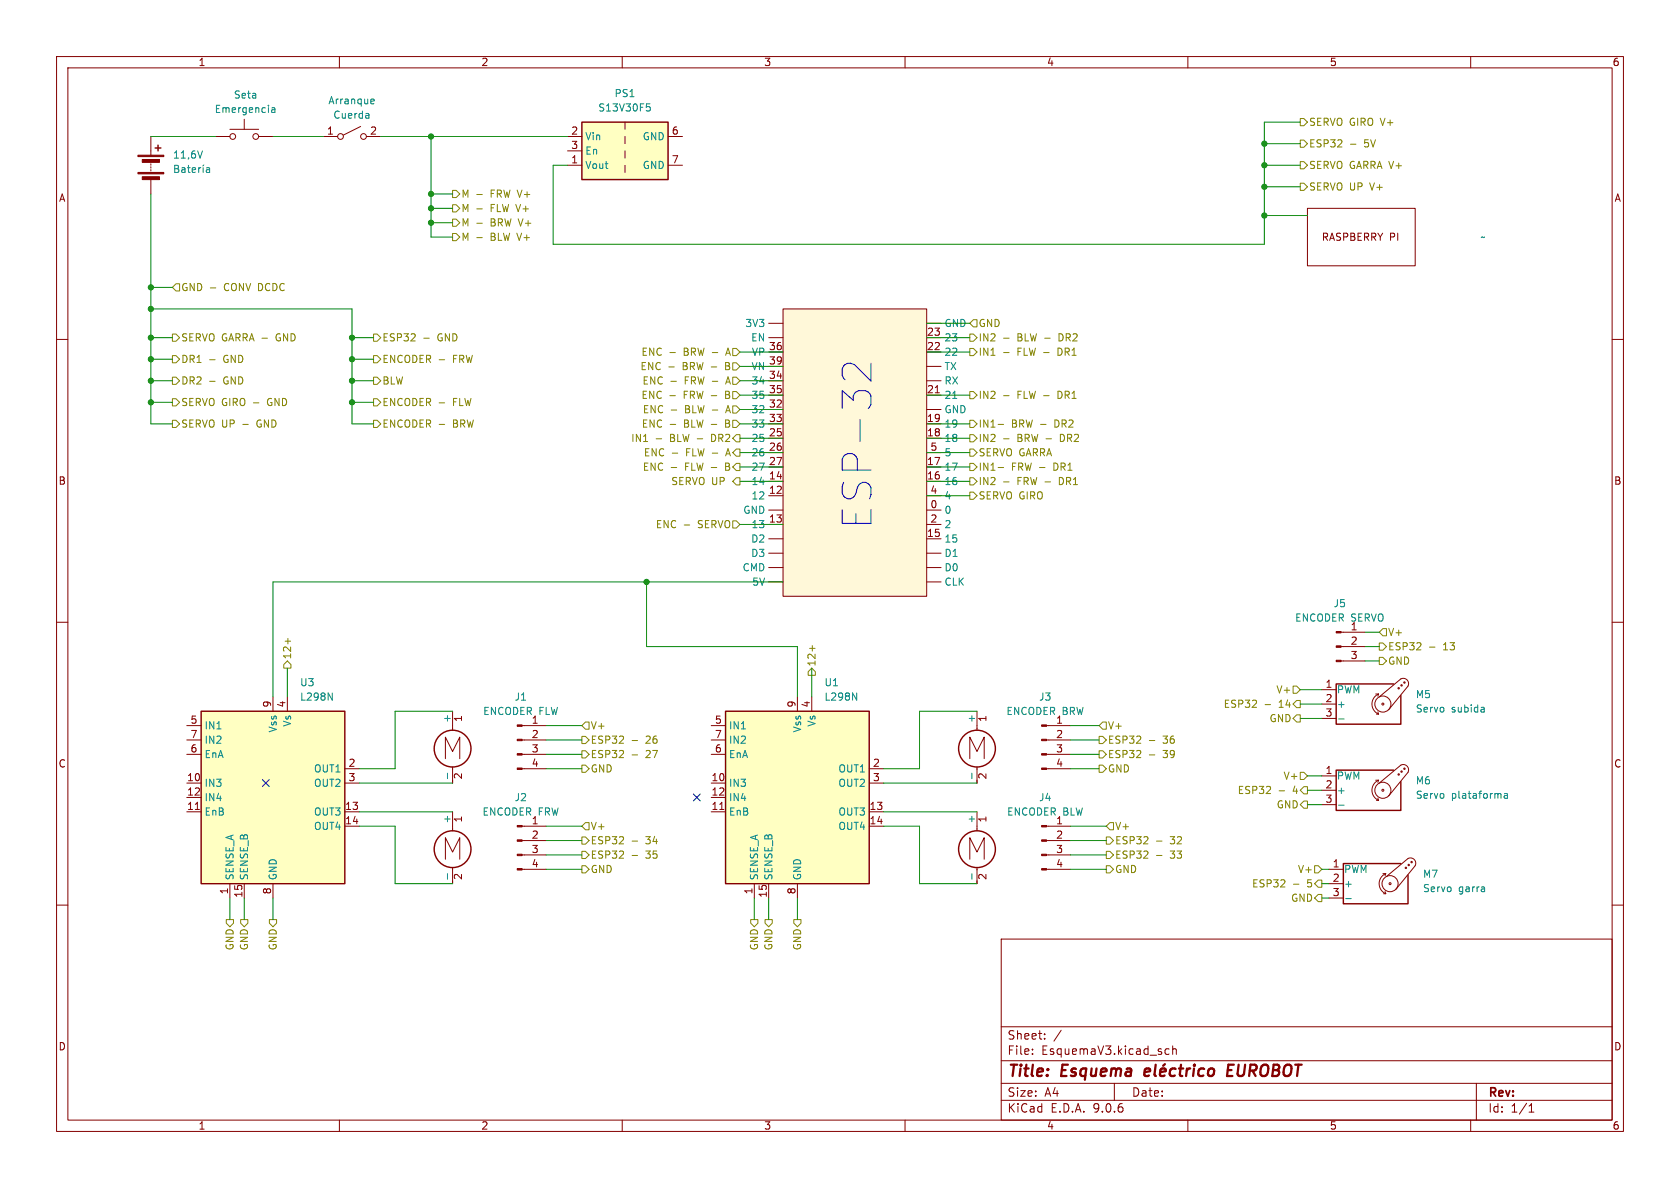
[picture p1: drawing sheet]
<svg xmlns="http://www.w3.org/2000/svg" width="297mm" height="210mm" viewBox="0 0 297 210" stroke-linecap="round" stroke-linejoin="round" font-family="sans-serif">
<g fill="none" stroke="#840000" stroke-width=".18">
<path d="M10 10h277v190h-277zM12 12h273v186h-273zM60 10v2M110 10v2M160 10v2M210 10v2M260 10v2M10 60h2M285 60h2M10 110h2M285 110h2M10 160h2"/>
<path d="M177 166h108v32h-108zM285 160h2M60 198v2M110 198v2M160 198v2M177 194.5h108M177 191.5h108M177 187.5h108M177 181.5h108M182.5 186.3v.1M182.5 185.5v.1M184.7 183.6v.1"/>
<path d="M184.7 182.8v.1M187.6 182.1l-1.3 2M197 191.5v3M206.7 185.5l-.5-.1-.2 .3v.4l.1 .2h.6M207.3 185.5l.2-.1 .4 .1 .1 .9M207.3 184.9v1.5M210 198v2M260 198v2M261 191.5v6.5M270.3 196.6h.9M270.3 195.5l.4-.4v1.5"/>
</g>
<g fill="none" stroke="#840000" stroke-width=".4">
<path d="M202.3 189.5l1-.1v-.4l-.2-.1-.6 .1-.2 .9 .2 .3 .6-.1M204.3 188.2l-.2 1.7 .2 .3M205.1 189.5l1-.1-.1-.4-.2-.1-.5 .1-.2 .9 .2 .3 .6-.1M205.9 188.1l-.3 .3M207.8 189a.66 .66 0 0 0-1 .3v.5l.1 .3 .2 .1 .6-.1M208.4 188.9h.8M208.8 188.2l-.2 1.7v.2l.4 .1M209.8 188.9l-.1 1.3M210.4 188.9l-.4 .1-.2 .3M211.1 188.9l-.2 1.3M211.2 188.2l-.1 .2M211.2 188.2l-.1 .1v.1"/>
<path d="M211.2 188.2l.1 .1-.2 .1M212.9 189a.66 .66 0 0 0-1 .3l-.1 .5 .2 .3 .2 .1 .5-.1M213.7 189.1a.52 .52 0 0 1 .6-.2 .52 .52 0 0 1 .4 .4l-.1 .5a.55 .55 0 0 1-.5 .4 .55 .55 0 0 1-.6-.4zM217.1 189.2h.6M218.1 188.2h-.9l-.3 2h1"/>
</g>
<path d="M128.3 125.7h25.4v30.5h-25.4z" fill="#ffffc2"/>
<path d="M128.3 125.7h25.4v30.5h-25.4z" fill="none" stroke="#840000" stroke-width=".25"/>
<g fill="none" stroke="#840000" stroke-width=".18">
<path d="M125.7 128.3h2.6M125.7 130.8h2.6M125.7 133.4h2.6M125.7 138.4h2.6M141 123.2v2.5M143.5 123.2v2.5M153.7 138.4h2.5M153.7 135.9h2.5M125.7 141h2.6M125.7 143.5h2.6M127.2 143.1h.8M133.3 156.2v2.6"/>
<path d="M135.9 156.2v2.6M141 156.2v2.6M153.7 143.5h2.5M153.7 146.1h2.5"/>
</g>
<path d="M150.7 122.5l.7 1.3v-1.3" fill="none" stroke="#008484" stroke-width=".18"/>
<path d="M138.4 54.6h25.4v50.8h-25.4z" fill="#fff8d9"/>
<g fill="none" stroke="#840000" stroke-width=".18">
<path d="M135.9 57.2h2.5M135.9 59.7h2.5M138.4 54.6h25.4v50.8h-25.4zM163.8 57.2h2.6M163.8 59.7h2.6M135.9 62.2h2.5M135.9 64.8h2.5M135.9 67.3h2.5M135.9 69.9h2.5M135.9 72.4h2.5M135.9 74.9h2.5M135.9 77.5h2.5"/>
<path d="M163.8 62.2h2.6M163.8 64.8h2.6M163.8 67.3h2.6M163.8 69.9h2.6M163.8 72.4h2.6M163.8 74.9h2.6M163.8 77.5h2.6M165.3 69.4h.8M135.9 80h2.5M135.9 82.6h2.5M135.9 85.1h2.5M135.9 87.6h2.5"/>
<path d="M135.9 90.2h2.5M135.9 92.7h2.5M135.9 95.3h2.5M135.9 97.8h2.5M163.8 80h2.6M163.8 82.6h2.6M163.8 85.1h2.6M163.8 87.6h2.6M163.8 90.2h2.6M163.8 92.7h2.6M163.8 95.3h2.6M163.8 97.8h2.6"/>
<path d="M135.9 100.3h2.5M135.9 102.9h2.5M163.8 100.3h2.6M163.8 102.9h2.6M78.7 134.1v-3.8l1.3 2.5 1.3-2.5v3.8M80 125.7v3.4M80 135.6v2.8M92.3 128.3h4.2M92.3 130.8h4.2M92.3 133.4h4.2M92.3 135.9h4.2"/>
</g>
<path d="M168.4 70.4h.8M79.1 136.7v.9" fill="none" stroke="#008484" stroke-width=".18"/>
<g fill="#840000" stroke="#840000" stroke-width=".18">
<path d="M91.4 128.1h.9v.3h-.9z"/>
<path d="M91.4 130.7h.9v.2h-.9z"/>
<path d="M91.4 133.2h.9v.3h-.9z"/>
<path d="M91.4 135.8h.9v.2h-.9z"/>
</g>
<circle cx="80" cy="132.3" r="3.3" fill="none" stroke="#840000" stroke-width=".25"/>
<path d="M35.6 125.7h25.4v30.5h-25.4z" fill="#ffffc2"/>
<g fill="none" stroke="#840000" stroke-width=".25">
<path d="M27.4 26.2h1M27.9 25.7v1M35.6 125.7h25.4v30.5h-25.4z"/>
<circle cx="172.7" cy="132.3" r="3.3"/>
<circle cx="80" cy="150.1" r="3.3"/>
<circle cx="172.7" cy="150.1" r="3.3"/>
</g>
<g fill="none" stroke="#840000" stroke-width=".18">
<path d="M26.7 24.1v3.3M26.7 29v.2M26.7 29.5v.2M26.7 30v.2M26.7 31.8v2.5M38.1 24.1h2.5M40.6 22.9h5.1M43.2 21.1v1.8M45.7 24.1h2.6M57.1 24.1h2.6M63.8 22.4l-3.1 1.5M64.8 24.1h2.5"/>
<path d="M231.1 36.8h19.1v10.2h-19.1zM33 128.3h2.6M33 130.8h2.6M33 133.4h2.6M33 138.4h2.6M48.3 123.2v2.5M50.8 123.2v2.5M61 138.4h2.5M61 135.9h2.5M171.4 134.1v-3.8l1.3 2.5 1.3-2.5v3.8M172.7 125.7v3.4M172.7 135.6v2.8"/>
<path d="M185 128.3h4.2M185 130.8h4.2M185 133.4h4.2M185 135.9h4.2M33 141h2.6M33 143.5h2.6M34.5 143.1h.8M40.6 156.2v2.6M43.2 156.2v2.6M48.3 156.2v2.6M61 143.5h2.5M61 146.1h2.5"/>
<path d="M78.7 151.9v-3.8l1.3 2.5 1.3-2.5v3.8M80 143.5v3.4M80 153.4v2.8M92.3 146.1h4.2M92.3 148.6h4.2M92.3 151.1h4.2M92.3 153.7h4.2M171.4 151.9v-3.8l1.3 2.5 1.3-2.5v3.8M172.7 143.5v3.4M172.7 153.4v2.8M185 146.1h4.2M185 148.6h4.2"/>
<path d="M185 151.1h4.2M185 153.7h4.2"/>
<circle cx="41.1" cy="24.1" r=".51"/>
<circle cx="45.2" cy="24.1" r=".51"/>
<circle cx="60.2" cy="24.1" r=".51"/>
<circle cx="64.3" cy="24.1" r=".51"/>
</g>
<g fill="none" stroke="#008484" stroke-width=".18">
<path d="M48.1 19.1h.4l.1 .8M48.6 19.3l-.4 .1-.2 .2 .2 .3 .4-.1M65.7 17.5l.4 .1 .1 .2-.6 .1M66.1 18.3l-.4 .1M30.9 29.2h.4l.3 .3-.3 .3 .3 .1v.3l-.2 .3h-.5zM30.9 29.8h.4M32.2 29.7h.4l.1 .8M32.7 29.9l-.4 .1-.2 .2 .2 .3 .4-.1M33.1 29.6h.5M33.3 29.2v1.1l.3 .2M34 30.1l.6-.2-.1-.2-.3-.1-.2 .2v.6h.5M35.1 29.6v.9"/>
<path d="M35.5 29.6l-.4 .3M35.8 26.7l-.4 1.2M35.9 29.6v.9M36 29.2l-.1 .1M36.5 29.7h.5l.1 .8M37.1 29.9l-.5 .1-.1 .2 .1 .3 .5-.1M65.2 20.1v.8M65.2 20.8l-.1 .1M65.2 20.4h-.1M58 122.5l.7 1.3v-1.3M171.8 136.7v.9M79.1 154.5v.9"/>
<path d="M171.8 154.5v.9"/>
</g>
<g fill="#840000" stroke="#840000" stroke-width=".18">
<path d="M184.1 145.9h.9v.3h-.9z"/>
<path d="M184.1 148.5h.9v.2h-.9z"/>
<path d="M184.1 151h.9v.3h-.9z"/>
<path d="M184.1 153.5h.9v.3h-.9z"/>
<path d="M24.4 27.4h4.6v.3h-4.6z"/>
<path d="M24.4 30.5h4.6v.2h-4.6z"/>
<path d="M25.1 28.2h3.1v.5h-3.1z"/>
<path d="M25.1 31.2h3.1v.6h-3.1z"/>
<path d="M91.4 145.9h.9v.3h-.9z"/>
<path d="M91.4 148.5h.9v.2h-.9z"/>
<path d="M91.4 151h.9v.3h-.9z"/>
<path d="M91.4 153.5h.9v.3h-.9z"/>
<path d="M184.1 128.1h.9v.3h-.9z"/>
<path d="M184.1 130.7h.9v.2h-.9z"/>
<path d="M184.1 133.2h.9v.3h-.9z"/>
<path d="M184.1 135.8h.9v.2h-.9z"/>
</g>
<path d="M102.9 21.6h15.2v10.2h-15.2z" fill="#ffffc2"/>
<path d="M102.9 21.6h15.2v10.2h-15.2zM246.4 120.9h-10.2v7.1h11.4v-5.1M246.4 136.1h-10.2v7.2h11.4v-5.1M247.6 152.7h-10.1v7.1h11.4v-5.1" fill="none" stroke="#840000" stroke-width=".25"/>
<g fill="none" stroke="#840000" stroke-width=".18">
<path d="M100.3 24.1h2.6M100.3 26.7h2.6M100.3 29.2h2.6M110.5 21.6v1.3M110.5 24.1v1.3M110.5 26.7v1.2M110.5 29.2v1.3M118.1 24.1h2.5M118.1 29.2h2.5M237.1 111.8h4.2M237.1 114.3h4.2M237.1 116.8h4.2"/>
<path d="M233.7 121.9h2.5M233.7 124.5h2.5M233.7 127h2.5M233.7 137.2h2.5M233.7 139.7h2.5M243.2 122.7h.5M243.2 137.9h.5M243.3 126.2h.4M243.6 125.9l.1 .3M243.7 122.7a1.94 1.94 0 0 0-1.2 1.8 1.94 1.94 0 0 0 1.2 1.7M243.7 137.9a1.94 1.94 0 0 0-1.2 1.8 1.94 1.94 0 0 0 1.2 1.8M243.7 122.7l-.1 .4"/>
<path d="M243.7 137.9l-.1 .4M243.8 123.2l3.8-3.2a.94 .94 0 0 1 1.1 .2 .94 .94 0 0 1 .2 1.1l-3.4 4.2M243.8 138.4l3.8-3.1a.94 .94 0 0 1 1.1 .1 .94 .94 0 0 1 .2 1.1l-3.4 4.2M233.7 142.2h2.5M234.9 153.7h2.6M234.9 156.2h2.6M234.9 158.8h2.6M243.3 141.5h.4M243.6 141.1l.1 .4M244.5 154.4h.5M244.6 158h.4M244.9 157.6l.1 .4"/>
<path d="M245 154.4a1.94 1.94 0 0 0-1.2 1.8 1.94 1.94 0 0 0 1.2 1.8M245 154.4l-.1 .4M245.1 154.9l3.8-3.1a.94 .94 0 0 1 1.1 .1 .94 .94 0 0 1 .2 1.1l-3.4 4.2"/>
<circle cx="244.5" cy="139.7" r=".18"/>
<circle cx="244.5" cy="124.5" r=".18"/>
<circle cx="244.5" cy="139.7" r="1.42"/>
<circle cx="244.5" cy="124.5" r="1.42"/>
<circle cx="247.3" cy="136.9" r=".13"/>
<circle cx="247.3" cy="121.7" r=".13"/>
<circle cx="247.8" cy="136.4" r=".13"/>
<circle cx="247.8" cy="121.2" r=".13"/>
<circle cx="248.3" cy="135.9" r=".13"/>
<circle cx="248.3" cy="120.7" r=".13"/>
<circle cx="245.7" cy="156.2" r=".18"/>
<circle cx="245.7" cy="156.2" r="1.42"/>
<circle cx="248.5" cy="153.4" r=".13"/>
<circle cx="249" cy="152.9" r=".13"/>
<circle cx="249.6" cy="152.4" r=".13"/>
</g>
<path d="M114.3 18.4h.6M114.4 18.8h.3l.3 .3-.1 .4-.5 .1M236.6 127.1h1M262.3 125.1l.1 .8M262.4 125.8l-.1 .1M262.4 125.3l-.1 .1M236.6 142.3h1M237.9 158.8h1M266 140.3h.4l.1 .8M266.5 140.6h-.4l-.2 .2 .2 .3h.4" fill="none" stroke="#008484" stroke-width=".18"/>
<g fill="#840000" stroke="#840000" stroke-width=".18">
<path d="M236.2 111.6h.9v.3h-.9z"/>
<path d="M236.2 114.2h.9v.2h-.9z"/>
<path d="M236.2 116.7h.9v.3h-.9z"/>
</g>
<g fill="none" stroke="#848400" stroke-width=".18">
<path d="M80 38.7h.6l.7 .7-.7 .6h-.6zM80 36.2h.6l.7 .6-.7 .7h-.6zM80 33.7h.6l.7 .6-.7 .6h-.6zM84.3 39.5h1M84.3 36.9h1M84.3 34.4h1M229.9 24.8h.6l.6 .6-.6 .6h-.6zM229.9 32.4h.6l.6 .6-.6 .7h-.6zM229.9 28.6h.6l.6 .6-.6 .6h-.6zM229.9 21h.6l.6 .6-.6 .6h-.6zM238.7 25.5h1M30.5 50.8l.6-.6h.6v1.2h-.6z"/>
<path d="M30.5 59.1h.6l.6 .6-.6 .6h-.6zM37.2 50.9h.9M66 59.1h.7l.6 .6-.6 .6h-.7zM74.9 59.8h1M80 41.3h.6l.7 .6-.7 .6h-.6zM84.3 42h1M171.4 59.1h.7l.6 .6-.6 .6h-.7zM172.1 56.5h.6v1.3h-.6l-.7-.6zM177.4 59.8h1M30.5 62.9h.6l.6 .6-.6 .6h-.6zM30.5 70.5h.6l.6 .6-.6 .7h-.6zM30.5 74.3h.6l.6 .6-.6 .7h-.6z"/>
<path d="M30.5 66.7h.6l.6 .6-.6 .6h-.6zM37.1 63.6h.9M37.1 67.4h.9M66 74.3h.7l.6 .6-.6 .7h-.7zM66 70.5h.7l.6 .6-.6 .7h-.7zM66 66.7h.7l.6 .6-.6 .6h-.7zM66 62.9h.7l.6 .6-.6 .6h-.7zM77.6 63.6h1M77.6 75h1M77.6 71.2h1M116 77.6h1M118.2 64.9h1"/>
<path d="M118.4 69.9h1M118.4 62.3h1M118.5 75h1M118.6 67.4h1M118.7 72.5h.9M129.5 61.6h.7l.6 .6-.6 .7h-.7zM129.5 74.3h.7l.6 .6-.6 .7h-.7zM129.5 71.8h.7l.6 .6-.6 .6h-.7zM129.5 66.7h.7l.6 .6-.6 .6h-.7zM129.5 64.1h.7l.6 .7-.6 .6h-.7zM129.5 69.2h.7l.6 .7-.6 .6h-.7zM130.2 76.8h.6v1.3h-.6l-.7-.6z"/>
<path d="M130.2 79.4h.6v1.2h-.6l-.7-.6zM171.4 69.2h.7l.6 .7-.6 .6h-.7zM171.4 61.6h.7l.6 .6-.6 .7h-.7zM171.4 74.3h.7l.6 .6-.6 .7h-.7zM171.4 76.8h.7l.6 .7-.6 .6h-.7zM171.4 79.4h.7l.6 .6-.6 .6h-.7zM176.5 75h.9M177.4 69.9h1M177.4 62.3h1M177.4 77.6h1M118.7 82.6h.9M118.8 80.1h1"/>
<path d="M121 92.8h.9M129.5 92.1h.7l.6 .6-.6 .6h-.7zM130.2 81.9h.6v1.3h-.6l-.7-.6zM130.2 84.5h.6v1.2h-.6l-.7-.6zM171.4 81.9h.7l.6 .7-.6 .6h-.7zM171.4 84.5h.7l.6 .6-.6 .6h-.7zM171.4 87h.7l.6 .6-.6 .7h-.7zM176.5 82.6h.9M177.4 85.2h1M50.2 117.5l.6-.7 .6 .7v.6h-1.2zM50.9 112.9v.9M143.5 118.1l.6 .6v.7h-1.2v-.7z"/>
<path d="M143.6 114.1v1M243.8 116.2h.7l.6 .6-.6 .7h-.7zM243.8 113.7h.7l.6 .6-.6 .6h-.7zM244.5 111.1h.6v1.3h-.6l-.7-.6zM252.7 114.4h1M102.9 130.2h.6l.6 .6-.6 .6h-.6zM102.9 135.3h.6l.6 .6-.6 .6h-.6zM102.9 132.7h.6l.6 .7-.6 .6h-.6zM103.5 127.6h.6v1.3h-.6l-.6-.6zM111.7 130.9h1M111.7 133.4h1M194.3 130.2h.6l.7 .6-.7 .6h-.6z"/>
<path d="M194.3 135.3h.6l.7 .6-.7 .6h-.6zM194.3 132.7h.6l.7 .7-.7 .6h-.6zM194.9 127.6h.7v1.3h-.7l-.6-.6zM203.2 130.9h1M203.2 133.4h1M223.7 124.6h.9M226.1 139.8h1M228.6 121.3h.6l.7 .6-.7 .7h-.6zM229.2 123.8h.7v1.3h-.7l-.6-.6zM229.2 126.4h.7v1.2h-.7l-.6-.6zM229.9 139.7l.6-.6h.6v1.2h-.6zM229.9 136.5h.6l.6 .7-.6 .6h-.6z"/>
<path d="M102.9 148h.6l.6 .6-.6 .6h-.6zM102.9 153h.6l.6 .7-.6 .6h-.6zM102.9 150.5h.6l.6 .6-.6 .7h-.6zM103.5 145.4h.6v1.3h-.6l-.6-.6zM111.7 148.7h1M111.7 151.2h1M195.6 150.5h.6l.6 .6-.6 .7h-.6zM195.6 153h.6l.6 .7-.6 .6h-.6zM195.6 148h.6l.6 .6-.6 .6h-.6zM196.2 145.4h.6v1.3h-.6l-.6-.6zM204.5 148.7h.9M204.5 151.2h.9"/>
<path d="M228.7 156.3h.9M230.5 141.6h.6v1.3h-.6l-.6-.7zM232.4 153h.6l.7 .7-.7 .6h-.6zM233 158.1h.7v1.3h-.7l-.6-.6zM233 155.6h.7v1.2h-.7l-.6-.6zM40 162.6h1.3v.6l-.7 .6-.6-.6zM42.5 162.6h1.3v.6l-.6 .6-.7-.6zM47.6 162.6h1.3v.6l-.6 .6-.7-.6zM132.7 162.6h1.3v.6l-.7 .6-.6-.6zM135.3 162.6h1.2v.6l-.6 .6-.6-.6zM140.3 162.6h1.3v.6l-.6 .6-.7-.6z"/>
</g>
<g fill="none" stroke="#008400" stroke-width=".18">
<path d="M26.7 34.3v40.6h3.8M26.7 24.1h11.4M48.3 24.1h8.8M67.3 24.1h33M76.2 24.1v17.8h3.8M76.2 39.4h3.8M76.2 36.8h3.8M76.2 34.3h3.8M223.5 29.2h6.4M223.5 25.4h6.4M223.5 33h6.4M223.5 38.1h7.6"/>
<path d="M229.9 21.6h-6.4v21.6h-125.7v-14h2.5M26.7 54.6h35.5v20.3h3.8M26.7 59.7h3.8M26.7 50.8h3.8M62.2 59.7h3.8M163.8 59.7h7.6M163.8 57.2h7.6M26.7 71.1h3.8M26.7 67.3h3.8M26.7 63.5h3.8M62.2 71.1h3.8M62.2 67.3h3.8"/>
<path d="M62.2 63.5h3.8M130.8 74.9h7.6M130.8 69.9h7.6M130.8 67.3h7.6M130.8 72.4h7.6M130.8 77.5h7.6M130.8 62.2h7.6M130.8 64.8h7.6M163.8 74.9h7.6M163.8 69.9h7.6M163.8 77.5h7.6M163.8 62.2h7.6"/>
<path d="M130.8 82.6h7.6M130.8 80h7.6M130.8 85.1h7.6M130.8 92.7h7.6M163.8 82.6h7.6M163.8 80h7.6M163.8 85.1h7.6M163.8 87.6h7.6M50.8 118.1v5.1M114.3 102.9v11.4h26.7v8.9M138.4 102.9h-90.1v20.3M143.5 118.1v5.1"/>
<path d="M241.3 114.3h2.5M241.3 111.8h2.5M241.3 116.8h2.5M63.5 138.4h16.5M80 125.7h-10.2v10.2h-6.3M96.5 130.8h6.4M96.5 133.4h6.4M96.5 135.9h6.4M96.5 128.3h6.4M156.2 138.4h16.5M172.7 125.7h-10.1v10.2h-6.4M189.2 130.8h5.1"/>
<path d="M189.2 133.4h5.1M189.2 135.9h5.1M189.2 128.3h5.1M229.9 127h3.8M229.9 124.5h3.8M229.9 121.9h3.8M231.1 139.7h2.6M231.1 137.2h2.6M40.6 158.8v3.8M43.2 158.8v3.8M48.3 158.8v3.8M63.5 146.1h6.3v10.1h10.2"/>
<path d="M63.5 143.5h16.5M96.5 153.7h6.4M96.5 148.6h6.4M96.5 151.1h6.4M96.5 146.1h6.4M133.3 158.8v3.8M135.9 158.8v3.8M141 158.8v3.8M156.2 146.1h6.4v10.1h10.1M156.2 143.5h16.5M189.2 153.7h6.4M189.2 148.6h6.4"/>
<path d="M189.2 151.1h6.4M189.2 146.1h6.4M231.1 142.2h2.6M233.7 153.7h1.2M233.7 156.2h1.2M233.7 158.8h1.2"/>
</g>
<path d="M46.4 137.8l1.2 1.2M47.6 137.8l-1.2 1.2M122.6 140.4l1.2 1.2M123.8 140.4l-1.2 1.2" fill="none" stroke="#000084" stroke-width=".18"/>
<path d="M154 64.2v3.2l-2.9-2.9a1.38 1.38 0 0 0-2.2 .7v1.2l.5 .7" fill="none" stroke="#0000c2" stroke-width=".18"/>
<g fill="#008400" stroke="#008400" stroke-width=".18">
<circle cx="26.7" cy="71.1" r=".46"/>
<circle cx="26.7" cy="67.3" r=".46"/>
<circle cx="26.7" cy="63.5" r=".46"/>
<circle cx="26.7" cy="59.7" r=".46"/>
<circle cx="26.7" cy="54.6" r=".46"/>
<circle cx="62.2" cy="67.3" r=".46"/>
<circle cx="62.2" cy="63.5" r=".46"/>
<circle cx="26.7" cy="50.8" r=".46"/>
<circle cx="114.3" cy="102.9" r=".46"/>
<circle cx="62.2" cy="71.1" r=".46"/>
<circle cx="76.2" cy="36.8" r=".46"/>
<circle cx="76.2" cy="24.1" r=".46"/>
<circle cx="76.2" cy="34.3" r=".46"/>
<circle cx="62.2" cy="59.7" r=".46"/>
<circle cx="76.2" cy="39.4" r=".46"/>
<circle cx="223.5" cy="25.4" r=".46"/>
<circle cx="223.5" cy="33" r=".46"/>
<circle cx="223.5" cy="38.1" r=".46"/>
<circle cx="223.5" cy="29.2" r=".46"/>
</g>
<text font-size="7.1" fill="#0000c2" x="154.4" y="93.5" transform="rotate(-90 154.4 93.5)">ESP-32</text>
<g font-size="2.8" fill="#840000">
<text x="178" y="190.9">Title:</text>
<text x="187.7" y="190.9">Esquema</text>
<text x="218.6" y="190.9">EUROBOT</text>
</g>
<g font-size="2.1" fill="#840000">
<text x="178" y="184">Sheet:</text>
<text x="178" y="186.7">File:</text>
<text x="184.1" y="186.7">EsquemaV3.kicad_sch</text>
<text x="178" y="196.9">KiCad</text>
<text x="178" y="194.1">Size:</text>
<text x="184.7" y="194.1">A4</text>
<text x="185.7" y="196.9">E.D.A.</text>
<text x="193.3" y="196.9">9.0.6</text>
<text x="200" y="194.1">Date:</text>
<text x="263" y="194.3">Rev:</text>
<text x="263" y="196.9">Id:</text>
<text x="267.1" y="196.9">1/1</text>
</g>
<g font-size="1.8" fill="#840000">
<text x="35" y="11.9">1</text>
<text x="85" y="11.9">2</text>
<text x="135" y="11.9">3</text>
<text x="185" y="11.9">4</text>
<text x="235" y="11.9">5</text>
<text x="285" y="11.9">6</text>
<text x="57.7" y="23.9">1</text>
<text x="65.3" y="23.9">2</text>
<text x="100.9" y="23.9">2</text>
<text x="118.7" y="23.9">6</text>
<text x="100.9" y="26.4">3</text>
<text x="100.9" y="29">1</text>
<text x="118.7" y="29">7</text>
<text x="10.3" y="35.9">A</text>
<text x="285.3" y="35.9">A</text>
<text x="233.6" y="42.8">RASPBERRY PI</text>
<text x="163.8" y="59.4">23</text>
<text x="135.8" y="62">36</text>
<text x="135.8" y="64.5">39</text>
<text x="163.8" y="62">22</text>
<text x="135.8" y="67.1">34</text>
<text x="135.8" y="69.6">35</text>
<text x="163.8" y="69.6">21</text>
<text x="135.8" y="72.1">32</text>
<text x="135.8" y="74.7">33</text>
<text x="135.8" y="77.2">25</text>
<text x="163.8" y="74.7">19</text>
<text x="163.8" y="77.2">18</text>
<text x="135.8" y="79.8">26</text>
<text x="135.8" y="82.3">27</text>
<text x="163.8" y="82.3">17</text>
<text x="164.4" y="79.8">5</text>
<text x="10.3" y="85.9">B</text>
<text x="135.8" y="84.8">14</text>
<text x="135.8" y="87.4">12</text>
<text x="163.8" y="84.8">16</text>
<text x="164.4" y="87.4">4</text>
<text x="164.4" y="89.9">0</text>
<text x="285.3" y="85.9">B</text>
<text x="135.8" y="92.5">13</text>
<text x="163.8" y="95">15</text>
<text x="164.4" y="92.5">2</text>
<text x="238.7" y="114">2</text>
<text x="238.7" y="116.6">3</text>
<text x="48" y="125.2" transform="rotate(-90 48 125.2)">9</text>
<text x="50.5" y="125.2" transform="rotate(-90 50.5 125.2)">4</text>
<text x="140.7" y="125.2" transform="rotate(-90 140.7 125.2)">9</text>
<text x="143.3" y="125.2" transform="rotate(-90 143.3 125.2)">4</text>
<text x="234.2" y="121.7">1</text>
<text x="234.2" y="124.2">2</text>
<text x="33.6" y="128">5</text>
<text x="33.6" y="130.6">7</text>
<text x="82" y="127.7" transform="rotate(-90 82 127.7)">1</text>
<text x="93.9" y="128">1</text>
<text x="93.9" y="130.6">2</text>
<text x="126.3" y="128">5</text>
<text x="126.3" y="130.6">7</text>
<text x="174.7" y="127.7" transform="rotate(-90 174.7 127.7)">1</text>
<text x="186.6" y="128">1</text>
<text x="186.6" y="130.6">2</text>
<text x="234.2" y="126.7">3</text>
<text x="10.3" y="135.9">C</text>
<text x="33.6" y="133.1">6</text>
<text x="61.5" y="135.6">2</text>
<text x="82" y="137.9" transform="rotate(-90 82 137.9)">2</text>
<text x="93.9" y="133.1">3</text>
<text x="93.9" y="135.6">4</text>
<text x="126.3" y="133.1">6</text>
<text x="154.2" y="135.6">2</text>
<text x="174.7" y="137.9" transform="rotate(-90 174.7 137.9)">2</text>
<text x="186.6" y="133.1">3</text>
<text x="186.6" y="135.6">4</text>
<text x="234.2" y="136.9">1</text>
<text x="285.3" y="135.9">C</text>
<text x="33" y="138.2">10</text>
<text x="33" y="140.7">12</text>
<text x="33" y="143.3">11</text>
<text x="60.9" y="143.3">13</text>
<text x="61.5" y="138.2">3</text>
<text x="125.7" y="138.2">10</text>
<text x="125.7" y="140.7">12</text>
<text x="125.7" y="143.3">11</text>
<text x="153.6" y="143.3">13</text>
<text x="154.2" y="138.2">3</text>
<text x="234.2" y="139.4">2</text>
<text x="234.2" y="142">3</text>
<text x="60.9" y="145.8">14</text>
<text x="82" y="145.5" transform="rotate(-90 82 145.5)">1</text>
<text x="93.9" y="145.8">1</text>
<text x="93.9" y="148.3">2</text>
<text x="153.6" y="145.8">14</text>
<text x="174.7" y="145.5" transform="rotate(-90 174.7 145.5)">1</text>
<text x="186.6" y="145.8">1</text>
<text x="186.6" y="148.3">2</text>
<text x="82" y="155.6" transform="rotate(-90 82 155.6)">2</text>
<text x="93.9" y="150.9">3</text>
<text x="93.9" y="153.4">4</text>
<text x="174.7" y="155.6" transform="rotate(-90 174.7 155.6)">2</text>
<text x="186.6" y="150.9">3</text>
<text x="186.6" y="153.4">4</text>
<text x="235.5" y="153.4">1</text>
<text x="235.5" y="156">2</text>
<text x="40.4" y="158.2" transform="rotate(-90 40.4 158.2)">1</text>
<text x="42.9" y="158.8" transform="rotate(-90 42.9 158.8)">15</text>
<text x="48" y="158.2" transform="rotate(-90 48 158.2)">8</text>
<text x="133.1" y="158.2" transform="rotate(-90 133.1 158.2)">1</text>
<text x="135.6" y="158.8" transform="rotate(-90 135.6 158.8)">15</text>
<text x="140.7" y="158.2" transform="rotate(-90 140.7 158.2)">8</text>
<text x="235.5" y="158.5">3</text>
<text x="10.3" y="185.9">D</text>
<text x="285.3" y="185.9">D</text>
<text x="35" y="199.9">1</text>
<text x="85" y="199.9">2</text>
<text x="135" y="199.9">3</text>
<text x="185" y="199.9">4</text>
<text x="235" y="199.9">5</text>
<text x="285" y="199.9">6</text>
</g>
<g font-size="1.8" fill="#008484">
<text x="41.2" y="17.6">Seta</text>
<text x="108.5" y="17.4">PS1</text>
<text x="37.9" y="20.2">Emergencia</text>
<text x="58" y="18.6">Arranque</text>
<text x="58.8" y="21.2">Cuerda</text>
<text x="105.7" y="19.9">S13V30F5</text>
<text x="30.5" y="28.2">11,6V</text>
<text x="103.4" y="25">Vin</text>
<text x="103.4" y="27.5">En</text>
<text x="113.5" y="25">GND</text>
<text x="103.4" y="30.1">Vout</text>
<text x="113.5" y="30.1">GND</text>
<text x="261.6" y="42.8">~</text>
<text x="131.7" y="58">3V3</text>
<text x="166.9" y="58">GND</text>
<text x="132.7" y="60.6">EN</text>
<text x="132.8" y="65.6">VN</text>
<text x="132.8" y="63.1">VP</text>
<text x="166.9" y="60.6">23</text>
<text x="166.9" y="63.1">22</text>
<text x="166.9" y="65.6">TX</text>
<text x="132.8" y="68.2">34</text>
<text x="132.8" y="70.7">35</text>
<text x="166.9" y="68.2">RX</text>
<text x="166.9" y="70.7">21</text>
<text x="132.8" y="73.3">32</text>
<text x="132.8" y="75.8">33</text>
<text x="166.9" y="73.3">GND</text>
<text x="166.9" y="75.8">19</text>
<text x="132.8" y="78.3">25</text>
<text x="132.8" y="80.9">26</text>
<text x="132.8" y="83.4">27</text>
<text x="166.9" y="78.3">18</text>
<text x="166.9" y="80.9">5</text>
<text x="166.9" y="83.4">17</text>
<text x="132.8" y="86">14</text>
<text x="132.8" y="88.5">12</text>
<text x="166.9" y="86">16</text>
<text x="166.9" y="88.5">4</text>
<text x="131.3" y="91">GND</text>
<text x="132.8" y="93.6">13</text>
<text x="166.9" y="91">0</text>
<text x="166.9" y="93.6">2</text>
<text x="131.2" y="101.2">CMD</text>
<text x="132.7" y="96.1">D2</text>
<text x="132.7" y="98.7">D3</text>
<text x="166.9" y="96.1">15</text>
<text x="166.9" y="98.7">D1</text>
<text x="166.9" y="101.2">D0</text>
<text x="132.9" y="103.7">5V</text>
<text x="166.9" y="103.7">CLK</text>
<text x="235.7" y="107.5">J5</text>
<text x="228.9" y="110.1">ENCODER SERVO</text>
<text x="238.7" y="111.5">1</text>
<text x="53" y="124.1">L298N</text>
<text x="53" y="121.5">U3</text>
<text x="90.9" y="124.1">J1</text>
<text x="145.7" y="124.1">L298N</text>
<text x="145.7" y="121.5">U1</text>
<text x="183.6" y="124.1">J3</text>
<text x="236.2" y="122.8">PWM</text>
<text x="236.2" y="125.3">+</text>
<text x="250.2" y="123.6">M5</text>
<text x="36.1" y="129.1">IN1</text>
<text x="36.1" y="131.7">IN2</text>
<text x="49.1" y="129.6" transform="rotate(-90 49.1 129.6)">Vss</text>
<text x="51.7" y="128.6" transform="rotate(-90 51.7 128.6)">Vs</text>
<text x="79.8" y="127.9" transform="rotate(-90 79.8 127.9)">+</text>
<text x="85.3" y="126.6">ENCODER FLW</text>
<text x="128.8" y="129.1">IN1</text>
<text x="128.8" y="131.7">IN2</text>
<text x="141.8" y="129.6" transform="rotate(-90 141.8 129.6)">Vss</text>
<text x="144.4" y="128.6" transform="rotate(-90 144.4 128.6)">Vs</text>
<text x="172.5" y="127.9" transform="rotate(-90 172.5 127.9)">+</text>
<text x="177.8" y="126.6">ENCODER BRW</text>
<text x="250.2" y="126.2">Servo</text>
<text x="256.6" y="126.2">subida</text>
<text x="36.1" y="134.2">EnA</text>
<text x="55.4" y="136.8">OUT1</text>
<text x="128.8" y="134.2">EnA</text>
<text x="148.1" y="136.8">OUT1</text>
<text x="36.1" y="139.3">IN3</text>
<text x="36.1" y="141.8">IN4</text>
<text x="55.4" y="139.3">OUT2</text>
<text x="90.9" y="141.8">J2</text>
<text x="128.8" y="139.3">IN3</text>
<text x="128.8" y="141.8">IN4</text>
<text x="148.1" y="139.3">OUT2</text>
<text x="183.6" y="141.8">J4</text>
<text x="236.2" y="138">PWM</text>
<text x="236.2" y="140.6">+</text>
<text x="250.2" y="138.9">M6</text>
<text x="250.2" y="141.4">Servo</text>
<text x="256.6" y="141.4">plataforma</text>
<text x="36.1" y="144.4">EnB</text>
<text x="55.4" y="144.4">OUT3</text>
<text x="55.4" y="146.9">OUT4</text>
<text x="79.8" y="145.7" transform="rotate(-90 79.8 145.7)">+</text>
<text x="85.2" y="144.4">ENCODER FRW</text>
<text x="128.8" y="144.4">EnB</text>
<text x="148.1" y="144.4">OUT3</text>
<text x="148.1" y="146.9">OUT4</text>
<text x="172.5" y="145.7" transform="rotate(-90 172.5 145.7)">+</text>
<text x="177.9" y="144.4">ENCODER BLW</text>
<text x="41.5" y="155.7" transform="rotate(-90 41.5 155.7)">SENSE_A</text>
<text x="44" y="155.7" transform="rotate(-90 44 155.7)">SENSE_B</text>
<text x="49.1" y="155.7" transform="rotate(-90 49.1 155.7)">GND</text>
<text x="134.2" y="155.7" transform="rotate(-90 134.2 155.7)">SENSE_A</text>
<text x="136.8" y="155.7" transform="rotate(-90 136.8 155.7)">SENSE_B</text>
<text x="141.8" y="155.7" transform="rotate(-90 141.8 155.7)">GND</text>
<text x="237.5" y="154.5">PWM</text>
<text x="251.5" y="155.4">M7</text>
<text x="237.5" y="157.1">+</text>
<text x="251.5" y="157.9">Servo</text>
<text x="257.8" y="157.9">garra</text>
</g>
<g font-size="1.8" fill="#848400">
<text x="231.3" y="22.5">SERVO GIRO V+</text>
<text x="231.3" y="26.3">ESP32</text>
<text x="241.3" y="26.3">5V</text>
<text x="81.5" y="35.2">M -</text>
<text x="86.8" y="35.2">FRW V+</text>
<text x="231.3" y="33.9">SERVO UP</text>
<text x="231.3" y="30.1">SERVO GARRA V+</text>
<text x="242.3" y="33.9">V+</text>
<text x="81.5" y="40.2">M -</text>
<text x="81.5" y="37.7">M -</text>
<text x="86.8" y="40.2">BRW V+</text>
<text x="86.8" y="37.7">FLW V+</text>
<text x="81.5" y="42.8">M -</text>
<text x="86.8" y="42.8">BLW V+</text>
<text x="31.9" y="51.7">GND -</text>
<text x="39.7" y="51.7">CONV DCDC</text>
<text x="172.9" y="58">GND</text>
<text x="31.9" y="64.4">DR1</text>
<text x="31.9" y="60.6">SERVO GARRA -</text>
<text x="39.6" y="64.4">GND</text>
<text x="49.1" y="60.6">GND</text>
<text x="67.5" y="64.4">ENCODER -</text>
<text x="67.5" y="60.6">ESP32</text>
<text x="77.5" y="60.6">GND</text>
<text x="80.2" y="64.4">FRW</text>
<text x="113.1" y="65.6">ENC -</text>
<text x="113.3" y="63.1">ENC -</text>
<text x="120.8" y="65.6">BRW -</text>
<text x="121" y="63.1">BRW -</text>
<text x="128.7" y="65.6">B</text>
<text x="128.9" y="63.1">A</text>
<text x="172.9" y="63.1">IN1</text>
<text x="172.9" y="60.6">IN2</text>
<text x="180" y="63.1">FLW -</text>
<text x="180" y="60.6">BLW -</text>
<text x="187.5" y="63.1">DR1</text>
<text x="187.6" y="60.6">DR2</text>
<text x="31.9" y="72">SERVO GIRO -</text>
<text x="31.9" y="68.2">DR2</text>
<text x="39.6" y="68.2">GND</text>
<text x="47.5" y="72">GND</text>
<text x="67.5" y="72">ENCODER -</text>
<text x="67.5" y="68.2">BLW</text>
<text x="80.2" y="72">FLW</text>
<text x="113.3" y="70.7">ENC -</text>
<text x="113.5" y="68.2">ENC -</text>
<text x="121" y="70.7">FRW -</text>
<text x="121.1" y="68.2">FRW -</text>
<text x="128.7" y="70.7">B</text>
<text x="128.9" y="68.2">A</text>
<text x="172.9" y="70.7">IN2</text>
<text x="180" y="70.7">FLW -</text>
<text x="187.5" y="70.7">DR1</text>
<text x="31.9" y="75.8">SERVO UP</text>
<text x="42.9" y="75.8">-</text>
<text x="45.7" y="75.8">GND</text>
<text x="67.5" y="75.8">ENCODER -</text>
<text x="80.2" y="75.8">BRW</text>
<text x="113.4" y="75.8">ENC -</text>
<text x="113.5" y="73.3">ENC -</text>
<text x="121" y="75.8">BLW -</text>
<text x="121.2" y="73.3">BLW -</text>
<text x="128.7" y="75.8">B</text>
<text x="128.9" y="73.3">A</text>
<text x="172.9" y="75.8">IN1-</text>
<text x="178.8" y="75.8">BRW -</text>
<text x="186.7" y="75.8">DR2</text>
<text x="111.5" y="78.3">IN1</text>
<text x="113.5" y="83.4">ENC -</text>
<text x="113.7" y="80.9">ENC -</text>
<text x="118.5" y="78.3">BLW -</text>
<text x="121.2" y="83.4">FLW -</text>
<text x="121.4" y="80.9">FLW -</text>
<text x="126.2" y="78.3">DR2</text>
<text x="128.7" y="83.4">B</text>
<text x="128.9" y="80.9">A</text>
<text x="172.9" y="78.3">IN2</text>
<text x="172.9" y="83.4">IN1-</text>
<text x="172.9" y="80.9">SERVO GARRA</text>
<text x="178.8" y="83.4">FRW -</text>
<text x="180" y="78.3">BRW -</text>
<text x="186.5" y="83.4">DR1</text>
<text x="187.9" y="78.3">DR2</text>
<text x="118.6" y="86">SERVO UP</text>
<text x="172.9" y="86">IN2</text>
<text x="172.9" y="88.5">SERVO GIRO</text>
<text x="180" y="86">FRW -</text>
<text x="187.7" y="86">DR1</text>
<text x="115.8" y="93.6">ENC -</text>
<text x="123.5" y="93.6">SERVO</text>
<text x="245.3" y="112.6">V+</text>
<text x="51.7" y="116.6" transform="rotate(-90 51.7 116.6)">12+</text>
<text x="144.4" y="117.9" transform="rotate(-90 144.4 117.9)">12+</text>
<text x="245.3" y="117.7">GND</text>
<text x="245.3" y="115.2">ESP32</text>
<text x="255.3" y="115.2">13</text>
<text x="216.2" y="125.3">ESP32</text>
<text x="225.5" y="122.8">V+</text>
<text x="226.2" y="125.3">14</text>
<text x="104.3" y="131.7">ESP32</text>
<text x="104.3" y="129.1">V+</text>
<text x="114.3" y="131.7">26</text>
<text x="195.8" y="131.7">ESP32</text>
<text x="195.8" y="129.1">V+</text>
<text x="205.7" y="131.7">36</text>
<text x="224.3" y="127.9">GND</text>
<text x="104.3" y="136.8">GND</text>
<text x="104.3" y="134.2">ESP32</text>
<text x="114.3" y="134.2">27</text>
<text x="195.8" y="136.8">GND</text>
<text x="195.8" y="134.2">ESP32</text>
<text x="205.7" y="134.2">39</text>
<text x="218.7" y="140.6">ESP32</text>
<text x="225.6" y="143.1">GND</text>
<text x="226.8" y="138">V+</text>
<text x="228.7" y="140.6">4</text>
<text x="104.3" y="149.5">ESP32</text>
<text x="104.3" y="146.9">V+</text>
<text x="114.3" y="149.5">34</text>
<text x="197" y="146.9">V+</text>
<text x="197" y="149.5">ESP32</text>
<text x="207" y="149.5">32</text>
<text x="104.3" y="154.5">GND</text>
<text x="104.3" y="152">ESP32</text>
<text x="114.3" y="152">35</text>
<text x="197" y="152">ESP32</text>
<text x="197" y="154.5">GND</text>
<text x="207" y="152">33</text>
<text x="229.4" y="154.5">V+</text>
<text x="221.3" y="157.1">ESP32</text>
<text x="228.1" y="159.6">GND</text>
<text x="231.2" y="157.1">5</text>
<text x="41.5" y="168.1" transform="rotate(-90 41.5 168.1)">GND</text>
<text x="44" y="168.1" transform="rotate(-90 44 168.1)">GND</text>
<text x="49.1" y="168.1" transform="rotate(-90 49.1 168.1)">GND</text>
<text x="134.2" y="168.1" transform="rotate(-90 134.2 168.1)">GND</text>
<text x="136.8" y="168.1" transform="rotate(-90 136.8 168.1)">GND</text>
<text x="141.8" y="168.1" transform="rotate(-90 141.8 168.1)">GND</text>
</g>
</svg>
